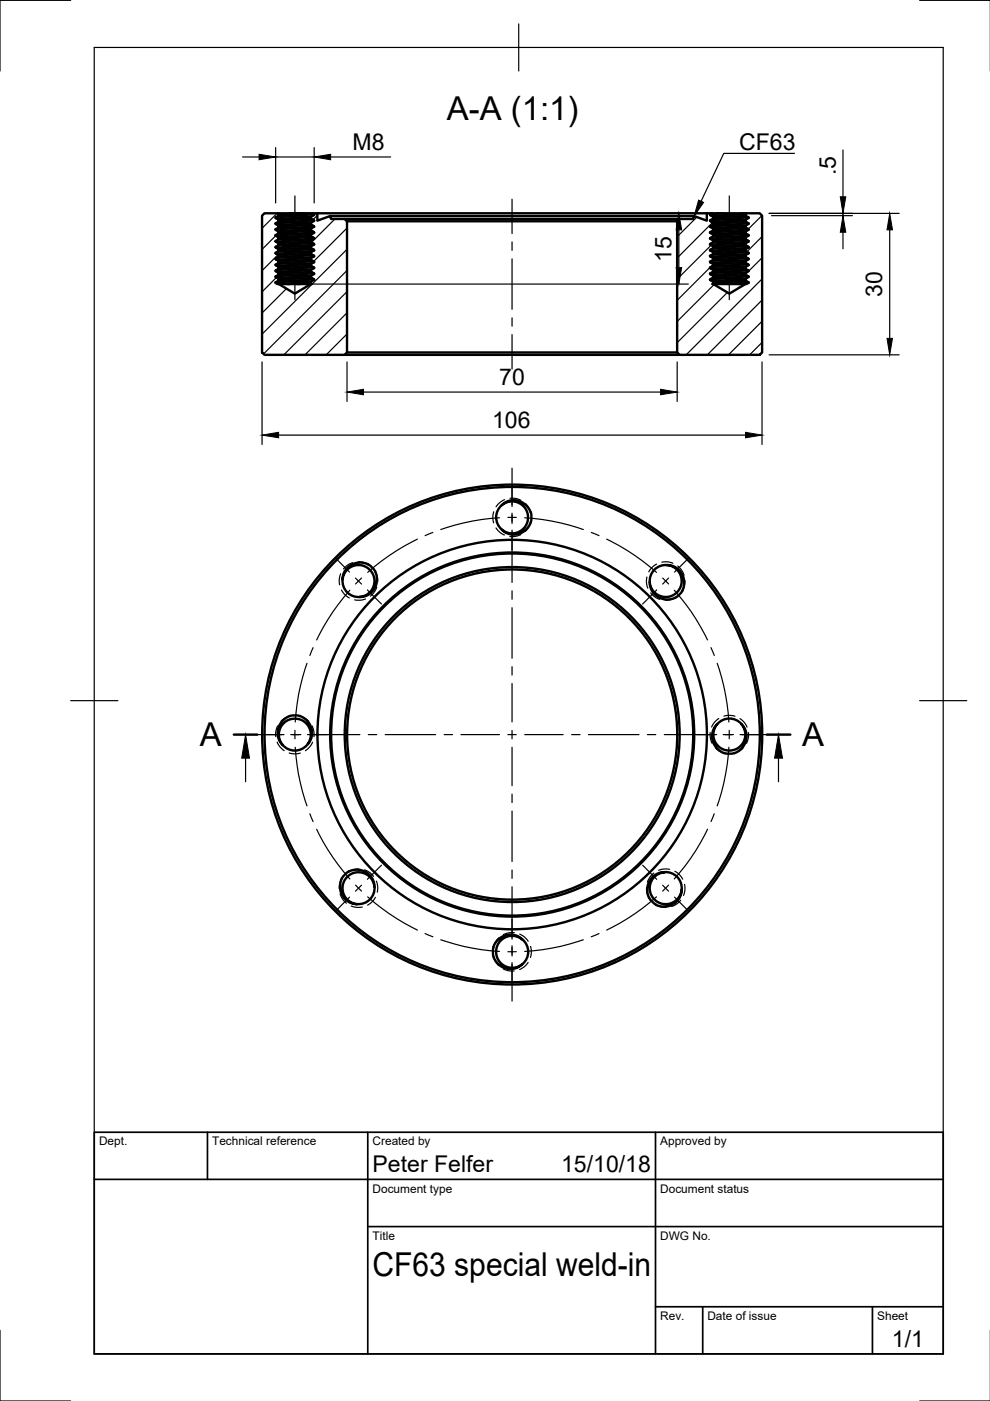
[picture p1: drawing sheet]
<svg xmlns="http://www.w3.org/2000/svg" width="210mm" height="297mm" viewBox="0 0 210 297" stroke-linecap="round" stroke-linejoin="round" font-family="sans-serif">
<!-- layer: Hidden -->
<g fill="none" stroke="#000" stroke-width=".25">
<path d="M74.8 119.3l-1 .5-1 .8M75.9 119.1l1.3 .2 .8 .3M104.7 108.5l-.2 1.2 .2 1.2M105.2 111.9l.8 .9 1 .6M107 105.9l-1 .6-.8 .9M108.1 105.6l1.4 .1 .9 .4M110.4 113.4l-1.2 .3-1.1 .1M111.4 106.8l.7 .9 .4 .9M112.5 110.8l-.4 1-.7 .9M139.2 119.6l-1 .8-.6 .8M140.3 119.2l1.2-.1 1.2 .3M72.2 121.7l-.3 1.2 .1 1.1"/>
<path d="M72.4 125.1l.6 .8 1.1 .9M77.5 127l-1.1 .3-1.2-.1M79.5 121.1l.5 1.1 .1 1.1M79.9 124.5l-.5 1-.9 .9M137.2 122.4l-.1 1.3 .3 1M137.9 125.7l.9 .9 1.1 .5M143.2 126.7l-1 .4-1.2 .2M143.7 120l.9 1 .4 .9M145.2 123.1l-.1 1.3-.4 .8M58.8 157.3l.5 1 1 .8M58.9 153.9l-.4 1.3v1M61.3 159.6l1 .2 1.4-.1"/>
<path d="M61.4 151.8l-.8 .3-1 .8M63.6 151.8l1.1 .5 .8 .6M66.2 153.9l.3 1.2 .1 1.1M66.3 157.4l-.6 .9-1 .9M150.6 155.3v1.1l.4 1.2M151.7 158.6l.7 .6 1.2 .5M152.4 152.3l-1 .9-.5 .9M153.5 151.8l1.3-.1 1 .2M156.9 152.4l.9 .8 .6 1M157.6 158.6l-1.1 .8-.8 .3M158.7 155.3v1l-.4 1.3M72.1 189.6l.5 .9 .8 1"/>
<path d="M72.5 186.3l-.4 .8-.2 1.3M74.5 192.1l1.1 .3 1.2-.1M76.1 184.2l-1.1 .2-1 .4M77.3 184.4l1 .5 .9 .9M79.6 190.3l-.7 .9-1 .7M79.8 186.8l.3 1-.1 1.4M105.8 198.8l-.7 .9-.5 1.1M109.1 197.7l-1.2 .1-1.2 .3M110.2 198.1l1 .6 .8 .9M137.1 188.2l.1 1.1 .4 1.1M138.6 185.1l-.8 .9-.5 1M139.1 191.9l.8 .3 1.3 .2"/>
<path d="M142 184.3l-1.2-.1-1.2 .3M143.1 184.7l1.1 .9 .5 .8M144.3 190.9l-.9 .8-1 .5M145.1 187.5l.1 1.1-.3 1.3M104.6 202.9l.4 .9 .7 .9M106.7 205.4l1 .4 1.3 .1M112 204.1l-.9 .9-.9 .6M112.5 200.6l.2 1.2-.2 1.2"/>
</g>
<!-- layer: Visible -->
<g fill="none" stroke="#000" stroke-width=".51">
<path d="M55.6 45.7l.5-.5h2.8l.2 .2v.3l-.7 .4 .7 .5v.4l-.7 .4 .7 .5v.3l-.7 .4 .7 .5v.4l-.7 .4 .7 .5v.3l-.7 .4 .7 .5v.4l-.7 .4 .7 .5v.3l-.7 .4 .7 .5v.3l-.7 .4 .7 .6v.3l-.7 .4 .7 .5v.4l-.7 .4 .7 .5v.3l-.7 .4 .7 .5v.4l-.7 .5 .7 .2 3.4 2.1 3.4-2.1h.2l-.2-.1v-.4l.7-.4-.7-.5v-.3l.7-.4-.7-.5v-.4l.7-.4-.7-.5v-.3l.7-.4-.7-.5v-.4l.7-.4-.7-.5v-.3l.7-.4-.7-.5v-.4l.7-.4-.7-.5v-.3l.7-.4-.7-.5v-.4l.7-.4-.7-.5v-.3l.7-.4-.7-.5v-.4l.7-.4-.7-.5v-.3l.7-.4-.5-.4h1.2v1.6l2.7-1 .2 .6h2.9l.5 .5v27.8l-.5 .5h-17l-.5-.5zM58.4 46.1l8.1 .6M58.4 47.4l8.1 .5M58.4 48.6l8.1 .6M58.4 49.9l8.1 .5M58.4 51.1l8.1 .6M58.4 52.4l8.1 .5M58.4 53.6l8.1 .6M58.4 54.8l8.1 .6M58.4 56.1l8.1 .6M58.4 57.4l8.1 .6M58.4 59.9l5.2 .3"/>
<path d="M58.4 58.6l8.1 .6M58.5 46.2l8.1 .6M58.5 47.5l8.1 .6M58.5 48.8l8.1 .5M58.5 50l8.1 .6M58.5 51.3l8.1 .5M58.5 52.5l8.1 .6M58.5 53.7l8.1 .6M58.5 55l8.1 .6M58.5 56.2l8.1 .6M58.5 57.5l8.1 .6M58.5 60l2.9 .2"/>
<path d="M58.5 58.7l8.1 .6M58.9 45.2h2.5M59.1 45.7l6.8 .6M59.1 47l6.8 .6M59.1 48.2l6.8 .6M59.1 49.5l6.8 .6M59.1 50.7l6.8 .6M59.1 52l6.8 .6M59.1 53.2l6.8 .6M59.1 54.4l6.8 .7M59.1 55.7l6.8 .6M59.1 58.2l6.8 .6"/>
<path d="M59.1 57l6.8 .6M59.1 45.4l6.8 .6M59.1 46.6l6.8 .6M59.1 47.9l6.8 .6M59.1 49.1l6.8 .6M59.1 50.4l6.8 .6M59.1 51.6l6.8 .6M59.1 52.9l6.8 .6M59.1 54.1l6.8 .6M59.1 55.4l6.8 .6M59.1 56.6l6.8 .6M59.1 57.9l6.8 .6"/>
<path d="M59.1 59.1l6.8 .6M59.1 59.5l6.8 .6M63.6 45.2h2.5M66.5 45.5l-5.1-.3 5.2 .4M67.3 45.2h82.6M70 45.8h77.2M73.1 46.4h71M73.6 46.9h70M143.6 46.9l.5-.5h2.9l.2-.6 2.7 1v-1.6h1.1l-.5 .4 .7 .4v.3l-.7 .5 .7 .4v.4l-.7 .5 .7 .4v.3l-.7 .5 .7 .4v.4l-.7 .5 .7 .4v.3l-.7 .5 .7 .4v.4l-.7 .5 .7 .4v.3l-.7 .5 .7 .4v.4l-.7 .5 .7 .4v.3l-.7 .5 .7 .4v.4l-.7 .5 .7 .4v.3l-.7 .5 .7 .4v.4l-.2 .1h.2l3.4 2.1 3.4-2.1 .7-.2-.7-.5v-.4l.7-.4-.7-.5v-.3l.7-.4-.7-.5v-.4l.7-.4-.7-.5v-.3l.7-.4-.7-.6v-.3l.7-.4-.7-.5v-.3l.7-.4-.7-.5v-.4l.7-.4-.7-.5v-.3l.7-.4-.7-.5v-.4l.7-.4-.7-.5v-.3l.7-.4-.7-.5v-.4l.7-.4-.7-.5v-.3l.3-.2h2.8l.5 .5v29l-.5 .5h-17l-.5-.5zM150.5 45.5l8.2 .6M150.5 46.7l8.2 .6M150.5 48l8.2 .6"/>
<path d="M150.5 49.2l8.2 .6M150.5 50.5l8.2 .6M150.5 51.7l8.2 .6M150.5 53l8.2 .6M150.5 54.2l8.2 .6M150.5 55.5l8.2 .6M150.5 56.7l8.2 .6M150.5 58l8.2 .6M150.5 59.2l8.2 .6M150.6 45.6l8.1 .6M150.6 46.9l8.1 .6M150.6 48.1l8.1 .6"/>
<path d="M150.6 49.4l8.1 .6M150.6 50.6l8.1 .6M150.6 51.9l8.1 .6M150.6 53.1l8.1 .6M150.6 54.4l8.1 .6M150.6 55.6l8.1 .6M150.6 56.9l8.1 .6M150.6 58.1l8.1 .6M150.6 59.4l8.1 .6M151 45.2l7 .5M151.2 46.3l6.8 .7M151.2 47.6l6.8 .6"/>
<path d="M151.2 48.8l6.8 .7M151.2 50.1l6.8 .6M151.2 51.3l6.8 .7M151.2 52.6l6.8 .6M151.2 53.8l6.8 .6M151.2 55.1l6.8 .6M151.2 56.3l6.8 .7M151.2 57.6l6.8 .6M151.2 58.8l6.8 .7M151.2 46l6.8 .6M151.2 47.2l6.8 .7M151.2 48.5l6.8 .6"/>
<path d="M151.2 49.7l6.8 .7M151.2 51l6.8 .6M151.2 52.2l6.8 .7M151.2 53.5l6.8 .6M151.2 54.7l6.8 .7M151.2 56l6.8 .6M151.2 57.2l6.8 .7M151.2 58.5l6.8 .6M151.2 59.7l6 .5M152.1 45.2h5.1l.8 .2M157.2 45.2h1.1M59.1 60.2h6.8"/>
<path d="M73.1 75.2h71M73.6 74.7h70M151.2 60.2h6.8M151.2 60.1l.9 .1M78 119.6l-1.6-.3-1.7 .3-1.4 1.1-.6 1.3-.1 .9 .3-1 .5-.9 1.1-.9 1-.3h1l.9 .3 1.3 1.1 .4 .7 .3 .9-.1 1-.3 .9-.3 .6-.7 .7-1 .4-.7 .2 .8-.1 .8-.3 .7-.4 .7-.9 .4-.6 .2-1.2-.1-1.2-.3-.8M78.1 119.7l1 .8 .5 .7M106.4 107.1l1.3-.9 1.4-.1 1.5 .4 1.1 .8a3.4 3.4 0 0 1 .2 4.6l-1.2 1-1.5 .5-1.6-.3-1.1-.7-.1-.1 1 .6 1.2 .2 .9-.1 .8-.4 .8-.7 .5-.7 .3-.7 .1-1-.2-1-.4-.7-.7-.7-.7-.5-.9-.3h-.9l-.9 .3zM106.4 107.1a3.4 3.4 0 0 0 0 5.2M141.4 119.8a3.4 3.4 0 0 0-3.6 3.6M72.6 122.9a3.4 3.4 0 0 0 3.7 3.7M137.8 123.5l.3 1.6 .7 .9 .5 .5 1.1 .5 1 .1 1-.1 .8-.3M137.8 123.5l.1 .8 .5 .9 1.2 1 .9 .3 1 .1 .7-.2 1-.5 1-1.3 .3-.7v-.9l-.3-1.2-.5-.8-1.1-.9-1.2-.3 1.1 .1 1.3 .8 1 1.3 .3 1.2v.7l-.4 1.3"/>
<path d="M144.7 125.2l-.8 1-.7 .5M61.4 151.8l-1.4 .9-.7 1-.4 .9v1l.4 1.5 .6 .9-.5-1-.3-1.1 .2-1.2 .6-1.1 1.2-.9 1-.3h.8l1.6 .6 .7 .6 .4 .8 .3 1v.7l-.3 1.2-.5 .7 .5-.6 .4-.9 .2-.9-.1-1-.4-1-.5-.8-.9-.6-.7-.4M63.6 151.8l-.9-.1-1.2 .1M65.1 158a3.4 3.4 0 0 1-5.2 0M153.6 159.7l-.8-.4-.8-.6-.6-.8-.3-1-.1-1 .1-.9 .5-.9 .5-.5-.5 .6-.3 1.2v.7l.2 1 .5 .8 .7 .6 1.6 .6h.7l1-.3 1.3-.9 .5-1.1 .2-1.2-.2-1.1-.6-.9 .7 .8 .4 1.5-.1 1-.3 .9-.8 1-1.4 .9M155.7 159.7l-1.3 .1-.8-.1M157.2 153.5a3.4 3.4 0 0 0-5.1 0M79.4 188.1l-.2-.9-.5-.9-.6-.6-.8-.5-.8-.2-.9-.1-1.1 .4-.8 .5-.5 .7-.5 .9-.1 .7 .1 1.2 .5 .8 .5 .7 .9 .6 1.2 .3h-.4l-1.4-.4-1.1-.9-.6-1.2-.2-1.4a3.5 3.5 0 0 1 3.1-3.4l1.5 .1 1.6 .9 .7 1 .4 1.7M79.4 188a3.4 3.4 0 0 1-3.6 3.7M105.5 199.3l1.1-.8 1.4-.4 1.5 .3 1.1 .7 .2 .1-1.1-.6-1.1-.2-1 .2-.8 .3-.8 .7-.5 .7-.2 .7-.1 1 .2 1 .4 .7 .6 .7 .8 .5 .9 .3h.8l1-.3 .9-.5-1.4 .9-1.4 .2-1.5-.5-1.1-.8a3.5 3.5 0 0 1-.1-4.6zM110.8 199.2a3.4 3.4 0 0 1 0 5.2M139.1 191.8a3.6 3.6 0 0 1-1.7-4.1l.4-1.1 .8-.9 1.2-.6 1.1-.2-1.4 .4-1 .9-.6 1-.1 1 .1 1.2 .7 1.1 .9 .8 1.2 .4 1.4-.1 1.3-.7 .8-1 .3-1.3-.1 .9-.3 .8-.4 .7-.8 .7-.9 .4-1.2 .1-1.7-.3"/>
<path d="M140.9 184.9a3.4 3.4 0 0 1 3.6 3.7"/>
<circle cx="108.6" cy="155.7" r="52.5"/>
<circle cx="108.6" cy="155.7" r="53"/>
<circle cx="108.6" cy="155.7" r="35"/>
<circle cx="108.6" cy="155.7" r="35.5"/>
<circle cx="108.6" cy="155.7" r="38.4"/>
<circle cx="108.6" cy="155.7" r="38.6"/>
<circle cx="108.6" cy="155.7" r="41.3"/>
</g>
<!-- layer: Border -->
<path d="M15 .1h-15v15M20 10.1h180v276.9h-180zM110 5.1v10M195 .1h15M15 148.6h10M195 148.6h10M0 282.1v14.9h15M195 297h15" fill="none" stroke="#000" stroke-width=".25"/>
<!-- layer: TitleBlock -->
<path d="M20 240.1h180v46.9h-180zM20 250h180M44 240.1v9.9M78 240.1v46.9M139 240.1v46.9M78 260.1h122M139 277.1h61M149 277.1v9.9M185 277.1v9.9" fill="none" stroke="#000" stroke-width=".36"/>
<!-- layer: Smart Centers -->
<g fill="none" stroke="#000" stroke-width=".25">
<path d="M62.5 41.5v8.4M62.5 51.6v1.8M62.5 55.2v8.3M108.6 42.2v7.3M108.6 51.3v1.8M108.6 54.9v10.7M154.6 41.5v8.4M154.6 51.6v1.8M154.6 55.2v8.3M108.6 67.4v1.8M108.6 70.9v7.3M108.6 99.3v8.1"/>
<path d="M71.1 118.3l3 3M88.5 114.3l-1 .5a46.5 46.5 0 0 0-9.5 6.6M91.8 112.9l-1.7 .7M105.9 109.8a45.2 45.2 0 0 0-12.4 2.5M107.7 109.7h1.8M108.6 108.8v2.2M108.6 112.4v11.1M111.3 109.8a45.3 45.3 0 0 1 12.4 2.5M125.4 112.9l1.6 .7M128.6 114.3l1.1 .5a46.5 46.5 0 0 1 9.5 6.6M146 118.3l-3 3M66.4 137.3l-.7 1.7"/>
<path d="M74.2 125.1l-1.3 1.5a45.7 45.7 0 0 0-5.8 9.1M75.4 122.6l1.2 1.2M76.7 122.6l-1.3 1.2M77.9 125.1l3 3M108.6 125.3v1.7M108.6 128.8v10.8M139.2 125.1l-3 3M140.5 122.6l1.3 1.2M141.8 122.6l-1.3 1.2M143 125.1a44 44 0 0 1 7 10.6M150.7 137.3l.7 1.7M52.1 155.8h8.1"/>
<path d="M61.6 155.8h2.2M62.5 154.8v1.8M62.6 158.4l.2 1.9a45.1 45.1 0 0 0 2.3 10.6M65.1 140.6l-.4 1.1a45.8 45.8 0 0 0-2.1 11.4M65.2 155.8h11.1M78.1 155.8h1.8M81.7 155.8h10.7M94.2 155.8h1.7M97.7 155.8h8.2M107.7 155.8h1.8M108.6 141.3v1.8M108.6 144.9v8.2"/>
<path d="M108.6 154.9v1.7M108.6 158.4v8.2M111.3 155.8h8.1M121.2 155.8h1.8M124.8 155.8h10.7M137.3 155.8h1.7M140.8 155.8h11.1M152.1 140.6l.3 1.1a47 47 0 0 1 2.1 11.4M153.3 155.8h2.2M154.5 158.4a46.2 46.2 0 0 1-2.4 12.5M154.6 154.8v1.8M156.9 155.8h8.2"/>
<path d="M65.7 172.5l.7 1.7M67.1 175.8l.5 1.1a45.6 45.6 0 0 0 6.6 9.5M108.6 168.4v1.8M108.6 171.9v10.8M150 175.8l-.5 1.1a44.7 44.7 0 0 1-6.5 9.5M151.4 172.5l-.7 1.7M74.1 190.2l-3 3M75.4 187.7l1.3 1.2M76.6 187.7l-1.2 1.2M78 190.1l2.9 2.5a46.9 46.9 0 0 0 7.6 4.6M80.9 183.4l-3 3M90.1 197.9l1.7 .7"/>
<path d="M93.5 199.2l1.1 .4a45.3 45.3 0 0 0 11.3 2.1M108.6 184.5v1.7M108.6 188v11.1M123.7 199.2l-1.1 .4a45.8 45.8 0 0 1-11.3 2.1M127 197.9l-1.7 .7M136.2 183.4l3 3M139.2 190.1l-3 2.5a46 46 0 0 1-7.6 4.6M140.5 187.7l1.3 1.2M141.8 187.7l-1.3 1.2M143 190.2l3 3M107.7 201.8h1.8M108.6 200.5v2.2"/>
<path d="M108.6 204.1v8.1"/>
</g>
<!-- layer: Hatching -->
<g fill="none" stroke="#000" stroke-width=".25">
<path d="M58.5 50l-2.9 2.9M58.6 58.8l-3 3.1M58.7 45.2l-3.1 3.2M58.9 54l-3.3 3.4M59.1 49.3l-.3 .3M66 56h-.1M67.3 45.7l-.9 .9M71 46.4l-5 5M73.6 48.4l-7.1 7M73.6 52.9l-18 18M73.6 57.3l-17.7 17.7M147.7 46l-4.1 4.2"/>
<path d="M150.8 52l-7.2 7.2M151.1 47.2l-7.5 7.5M151.2 56l-7.6 7.7M158.3 49l-.3 .2M161.5 45.7l-2.9 2.9M161.6 50.2l-3.3 3.2M161.6 54.7l-3.6 3.5M161.6 59.1l-16.1 16.1M60.7 61.2l-5.1 5.2M73.6 61.8l-13.4 13.4M73.6 66.3l-8.9 8.9M73.6 70.8l-4.4 4.4"/>
<path d="M151.4 60.3l-7.8 7.9M154.2 62l-10.6 10.7M161.6 63.6l-11.6 11.6M161.6 68.1l-7.1 7.1M161.6 72.6l-2.7 2.6"/>
</g>
<!-- layer: Section Lines -->
<path d="M49.6 155.8h5M162.6 155.8h5" fill="none" stroke="#000" stroke-width=".51"/>
<path d="M52.1 160.7v5M165.1 160.7v5" fill="none" stroke="#000" stroke-width=".25"/>
<path d="M52.1 155.8l.8 4.9h-1.7zM165.1 155.8l.8 4.9h-1.7z" fill="#000" stroke="#000" stroke-width=".21"/>
<!-- layer: FD_Dimensions -->
<g fill="none" stroke="#000" stroke-width=".25">
<path d="M51.4 33.3h3.5M58.4 31.3v11.7M58.4 33.3h8.2M66.6 31.3v11.7M70.1 33.3h12.7M178.7 31.8v9.9M141.9 45.2h5.9M143.9 48.7v8M163.1 45.2h27.5M163.6 45.7h17.1M178.7 45.2v.5M178.7 49.2v3.5"/>
<path d="M188.6 48.7v23M55.6 76.7v17.5M61.1 60.2h84.8M73.6 76.7v8.4M143.6 76.7v8.4M161.6 76.7v17.5M163.1 75.2h27.5M59.1 92.3h99M77.1 83.1h63"/>
</g>
<path d="M54.9 32.7l3.5 .6-3.5 .6zM66.6 33.3l3.5-.6v1.2zM143.4 56.7h1.1l-.6 3.5zM143.9 45.2l.6 3.5h-1.1zM178.7 45.7l.6 3.5h-1.1zM178.2 41.7h1.1l-.6 3.5zM188.6 45.2l.6 3.5h-1.1zM188.1 71.7h1.1l-.6 3.5zM55.6 92.3l3.5-.6v1.1zM73.6 83.1l3.5-.6v1.2zM140.1 82.5l3.5 .6-3.5 .6zM158.1 91.7l3.5 .6-3.5 .5z" fill="#000" stroke="#000" stroke-width=".21"/>
<!-- layer: Leaders -->
<path d="M148.1 42.4l1.1 .5-2 2.9z" fill="#000" stroke="#000" stroke-width=".21"/>
<path d="M168.4 32.5h-14.9l-4.8 10.2" fill="none" stroke="#000" stroke-width=".25"/>
<g font-size="7">
<text x="94.7" y="25.5">A-A (1:1)</text>
<text x="42.4" y="158.2">A</text>
<text x="170.1" y="158.2">A</text>
<text x="79" y="270.6">CF63 special weld-in</text>
</g>
<g font-size="4.9">
<text x="74.7" y="31.7">M8</text>
<text x="156.7" y="31.8">CF63</text>
<text x="177.2" y="37.2" transform="rotate(-90 177.2 37.2)">.5</text>
<text x="142.4" y="55.6" transform="rotate(-90 142.4 55.6)">15</text>
<text x="187.1" y="62.9" transform="rotate(-90 187.1 62.9)">30</text>
<text x="105.9" y="81.6">70</text>
<text x="104.3" y="90.7">106</text>
<text x="79" y="248.5">Peter Felfer</text>
<text x="119" y="248.5">15/10/18</text>
<text x="189.1" y="285.7">1/1</text>
</g>
<g font-size="2.5">
<text x="21" y="242.9">Dept.</text>
<text x="45" y="242.9">Technical reference</text>
<text x="79" y="242.9">Created by</text>
<text x="140" y="242.9">Approved by</text>
<text x="79" y="252.8">Document type</text>
<text x="140" y="252.8">Document status</text>
<text x="79" y="262.9">Title</text>
<text x="140" y="262.9">DWG No.</text>
<text x="140" y="279.9">Rev.</text>
<text x="150" y="279.9">Date of issue</text>
<text x="186" y="279.9">Sheet</text>
</g>
</svg>
